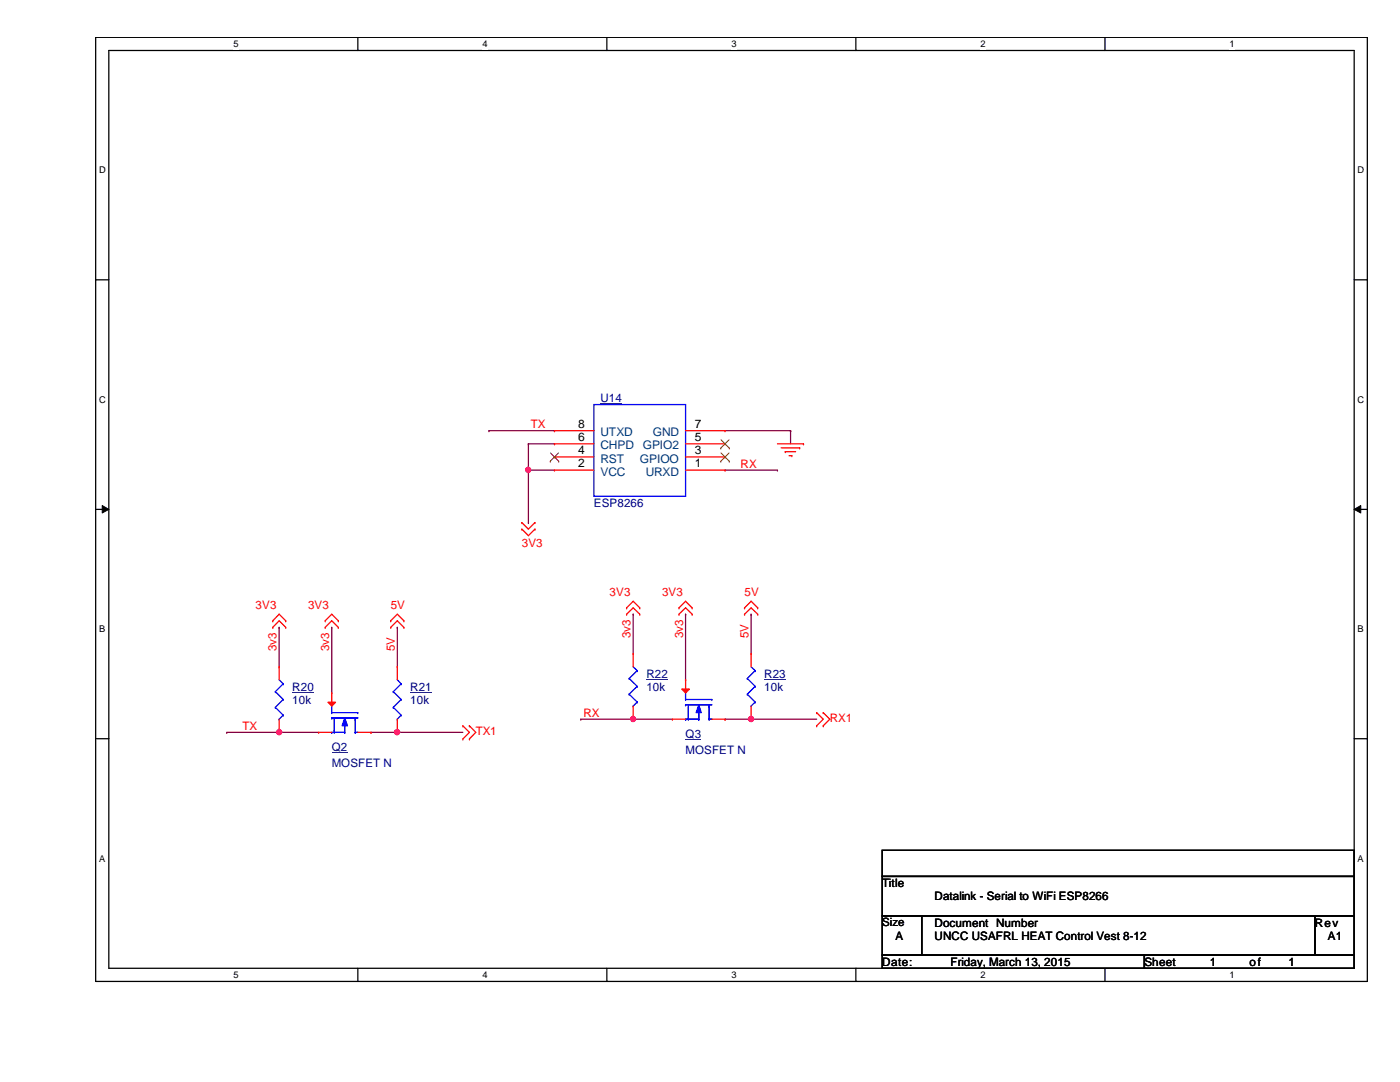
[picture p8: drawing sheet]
<svg xmlns="http://www.w3.org/2000/svg" width="279mm" height="216mm" viewBox="0 0 279 216" stroke-linecap="round" stroke-linejoin="round" font-family="sans-serif">
<path d="M19.1 7.5h253.8v188.3h-253.8zM21.7 10.1h248.6v183.1h-248.6z" fill="none" stroke="#000" stroke-width=".25"/>
<g fill="#fff">
<path d="M46.6 7.7h1v2.1h-1z"/>
<path d="M46.6 193.5h1v2.1h-1z"/>
</g>
<path d="M71.4 7.5v2.6M71.4 193.2v2.6" fill="none" stroke="#000" stroke-width=".25"/>
<g fill="#fff">
<path d="M96.3 7.7h1v2.1h-1z"/>
<path d="M96.3 193.5h1v2.1h-1z"/>
</g>
<path d="M121.1 7.5v2.6M121.1 193.2v2.6" fill="none" stroke="#000" stroke-width=".25"/>
<g fill="#fff">
<path d="M146 7.7h1v2.1h-1z"/>
<path d="M146 193.5h1v2.1h-1z"/>
</g>
<path d="M170.8 7.5v2.6M170.8 193.2v2.6" fill="none" stroke="#000" stroke-width=".25"/>
<g fill="#fff">
<path d="M195.7 7.7h1v2.1h-1z"/>
<path d="M195.7 193.5h1v2.1h-1z"/>
</g>
<path d="M220.5 7.5v2.6M220.5 193.2v2.6" fill="none" stroke="#000" stroke-width=".25"/>
<g fill="#fff">
<path d="M245.4 7.7h1v2.1h-1z"/>
<path d="M245.4 193.5h1v2.1h-1z"/>
<path d="M19.8 32.9h1.3v2.1h-1.3z"/>
<path d="M270.9 32.9h1.3v2.1h-1.3z"/>
<path d="M19.8 78.7h1.3v2.1h-1.3z"/>
<path d="M270.9 78.7h1.3v2.1h-1.3z"/>
</g>
<path d="M19.1 55.8h2.6M270.3 55.8h2.6" fill="none" stroke="#000" stroke-width=".25"/>
<g fill="#fff">
<path d="M19.8 124.5h1.2v2.1h-1.2z"/>
<path d="M270.9 124.5h1.3v2.1h-1.3z"/>
</g>
<path d="M19.1 101.6h2.6M270.3 101.6h2.6" fill="none" stroke="#000" stroke-width=".25"/>
<path d="M20.4 100.9l1.3 .7-1.3 .8zM270.3 101.6l1.3-.7v1.5z" fill="#000"/>
<path d="M20.4 100.9l1.3 .7-1.3 .8zM270.3 101.6l1.3-.7v1.5z" fill="none" stroke="#000" stroke-width=".2"/>
<g fill="#fff">
<path d="M19.8 170.3h1.2v2h-1.2z"/>
<path d="M270.9 170.3h1.3v2h-1.3z"/>
</g>
<path d="M19.1 147.4h2.6M270.3 147.4h2.6" fill="none" stroke="#000" stroke-width=".25"/>
<path d="M105.5 93.8h.1M105.5 93.8h5.2M105.5 93.8v10.5M105.5 104.3h.1" fill="none" stroke="#800040" stroke-width=".25"/>
<circle cx="105.4" cy="93.8" r=".51" fill="#f0f"/>
<circle cx="105.4" cy="93.8" r=".51" fill="none" stroke="#f0f" stroke-width=".25"/>
<g fill="none" stroke="#800040" stroke-width=".25">
<path d="M97.6 85.9h.1M97.6 85.9h13.1M105.5 88.6h.1M105.5 93.8h.1M105.5 88.6h5.2M105.5 88.6v5.2M144.7 93.8h10.5M144.7 85.9h13.1M155.2 93.8h.1M157.8 85.9h.1M157.8 85.9v2.7M45.3 146.1h.1"/>
<path d="M45.3 146.1h10.4"/>
</g>
<circle cx="55.7" cy="146.1" r=".51" fill="#f0f"/>
<circle cx="55.7" cy="146.1" r=".51" fill="none" stroke="#f0f" stroke-width=".25"/>
<path d="M79.3 146.1h.1M79.3 146.1h13.1" fill="none" stroke="#800040" stroke-width=".25"/>
<circle cx="79.2" cy="146.1" r=".51" fill="#f0f"/>
<circle cx="79.2" cy="146.1" r=".51" fill="none" stroke="#f0f" stroke-width=".25"/>
<path d="M55.7 125.2h.1M55.7 125.2v7.9M66.2 125.2h.1M66.2 125.2v13.1M79.3 125.2h.1M79.3 125.2v7.9M55.7 146.1h.1M55.7 146.1h7.9M74 146.1h.1M74 146.1h5.3M115.9 143.5h.1M115.9 143.5h10.5" fill="none" stroke="#800040" stroke-width=".25"/>
<circle cx="126.3" cy="143.5" r=".5" fill="#f0f"/>
<circle cx="126.3" cy="143.5" r=".5" fill="none" stroke="#f0f" stroke-width=".25"/>
<path d="M126.4 143.5h.1M126.4 143.5h7.8M144.7 143.5h.1M144.7 143.5h18.3M149.9 143.5h.1" fill="none" stroke="#800040" stroke-width=".25"/>
<circle cx="149.9" cy="143.5" r=".51" fill="#f0f"/>
<circle cx="149.9" cy="143.5" r=".51" fill="none" stroke="#f0f" stroke-width=".25"/>
<path d="M126.4 122.6h.1M126.4 122.6v7.8M136.8 122.6h.1M136.8 122.6v13M149.9 122.6h.1M149.9 122.6v7.8" fill="none" stroke="#800040" stroke-width=".25"/>
<g fill="none" stroke="#f00" stroke-width=".25">
<path d="M155.2 88.6h5.2M155.9 89.4h3.7M156.7 90.1h.1M156.7 90.1h2.1M157.5 90.9h.5M158 90.9h.1M159.6 89.4h.1M160.4 88.6h.1M104.1 105.6h.1M104.1 104.3h.1M104.1 105.6l1.4 1.3 1.3-1.3M104.1 104.3l1.4 1.3 1.3-1.3"/>
<path d="M106.8 105.6h.1M106.8 104.3h.1M54.4 123.9h.1M54.4 125.2h.1M54.4 123.9l1.3-1.3 1.3 1.3M54.4 125.2l1.3-1.3 1.3 1.3M55.7 133.1h.1M55.7 133.1v2.5M57 123.9h.1M57 125.2h.1M64.9 123.9h.1M64.9 125.2h.1"/>
<path d="M64.9 123.9l1.3-1.3 1.3 1.3M64.9 125.2l1.3-1.3 1.3 1.3M67.5 123.9h.1M67.5 125.2h.1M78 123.9h.1M78 125.2h.1M78 123.9l1.3-1.3 1.3 1.3M78 125.2l1.3-1.3 1.3 1.3M80.6 123.9h.1M80.6 125.2h.1M125.1 121.3h.1M125.1 122.6h.1"/>
<path d="M125.1 121.3l1.3-1.3 1.3 1.3M125.1 122.6l1.3-1.3 1.3 1.3M127.7 121.3h.1M127.7 122.6h.1M135.5 121.3h.1M135.5 122.6h.1M135.5 121.3l1.3-1.3 1.3 1.3M135.5 122.6l1.3-1.3 1.3 1.3M138.1 121.3h.1M138.1 122.6h.1M148.6 121.3h.1M148.6 122.6h.1"/>
<path d="M148.6 121.3l1.3-1.3 1.3 1.3M148.6 122.6l1.3-1.3 1.3 1.3M151.2 121.3h.1M151.2 122.6h.1M55.7 146.1h.1M55.7 143.5v2.6M92.4 147.4h.1M92.4 144.8h.1M92.4 144.8l1.3 1.3-1.3 1.3M93.7 147.4h.1M93.7 144.8h.1M93.7 144.8l1.3 1.3-1.3 1.3"/>
<path d="M163 144.8h.1M163 142.2h.1M163 142.2l1.3 1.3-1.3 1.3M164.3 144.8h.1M164.3 142.2h.1M164.3 142.2l1.3 1.3-1.3 1.3"/>
</g>
<path d="M176.1 169.7h94.2v5.2h-94.2zM176.1 174.9h94.2v7.9h-94.2zM176.1 182.8h7.8v7.8h-7.8zM176.1 190.6h52.3v2.6h-52.3zM183.9 182.8h78.5v7.8h-78.5zM228.4 190.6h41.9v2.6h-41.9zM262.4 182.8h7.9v7.8h-7.9z" fill="none" stroke="#000" stroke-width=".25"/>
<g fill="none" stroke="#00f" stroke-width=".25">
<path d="M54.9 138h.1M54.9 138l1.6 1.6M55.7 135.6l.8 .8M56.5 136.4h.1M56.5 139.6h.1M56.5 136.4l-1.6 1.6M56.5 139.6l-1.6 1.5M54.9 141.1h.1M54.9 141.1l1.6 1.6M55.7 143.5h.1M56.5 142.7h.1M56.5 142.7l-.8 .8"/>
<path d="M66.2 143.3h.1M66.2 146.1h.1M66.2 142.2h.1M66.2 143.3h5.2M66.2 146.1h2.6M66.2 140.9v1.3M66.2 142.2h5.2M66.7 145.8h.1M66.7 146.1h.1M66.7 143.3v2.8M68.8 146.1h.1M68.8 144.6v1.5"/>
<path d="M70.9 146.1h.1M70.9 143.5h.1M70.9 143.3h.1M70.9 146.1h.5M70.9 143.3v2.8M71.4 142.2h.1"/>
</g>
<path d="M58.3 138.1h4.4" fill="none" stroke="#000080" stroke-width=".2"/>
<path d="M68.8 143.3l.5 1.5h-1z" fill="#00f"/>
<path d="M68.8 143.3l.5 1.5h-1z" fill="none" stroke="#00f" stroke-width=".25"/>
<path d="M66.2 150.2h3.1" fill="none" stroke="#000080" stroke-width=".2"/>
<path d="M65.4 140.1h1.6l-.8 .8z" fill="#f00"/>
<g fill="none" stroke="#f00" stroke-width=".25">
<path d="M66.2 138.3h.1M66.2 138.3v2.6M79.3 133.1h.1M79.3 133.1v2.5M126.4 130.4h.1M126.4 130.4v2.7M63.6 146.1h.1M63.6 146.1h2.6M65.4 140.1h1.6l-.8 .8zM71.4 146.1h2.6M74 146.1h.1M79.3 146.1h.1"/>
<path d="M79.3 143.5v2.6M126.4 143.5h.1M126.4 140.9v2.6"/>
</g>
<g fill="none" stroke="#00f" stroke-width=".25">
<path d="M78.5 138h.1M78.5 138l1.6 1.6M79.3 135.6l.8 .8M80.1 136.4h.1M80.1 139.6h.1M80.1 136.4l-1.6 1.6M80.1 139.6l-1.6 1.5M125.6 135.4h.1M125.6 138.5h.1M125.6 135.4l1.6 1.5M125.6 138.5l1.6 1.6M126.4 133.1l.8 .7"/>
<path d="M127.2 133.8h.1M127.2 136.9h.1M127.2 133.8l-1.6 1.6M127.2 136.9l-1.6 1.6M136.8 139.6h.1M136.8 138.3v1.3M136.8 139.6h5.3M142.1 139.6h.1M78.5 141.1h.1M78.5 141.1l1.6 1.6M79.3 143.5h.1M80.1 142.7h.1"/>
<path d="M80.1 142.7l-.8 .8M126.4 140.9h.1M127.2 140.1h.1M127.2 140.1l-.8 .8M136.8 140.6h.1M136.8 143.5h.1M136.8 140.6h5.3M136.8 143.5h2.6M137.4 143.3h.1M137.4 143.5h.1M137.4 140.6v2.9M139.4 143.5h.1"/>
<path d="M139.4 141.9v1.6M141.5 143.5h.1M141.5 140.9h.1M141.5 140.6h.1M141.5 143.5h.6M141.5 140.6v2.9"/>
</g>
<path d="M81.9 138.1h4.3M129 135.6h4.3" fill="none" stroke="#000080" stroke-width=".2"/>
<path d="M139.4 140.6l.6 1.6h-1.1z" fill="#00f"/>
<path d="M139.4 140.6l.6 1.6h-1.1z" fill="none" stroke="#00f" stroke-width=".25"/>
<path d="M136.8 147.6h3.2" fill="none" stroke="#000080" stroke-width=".2"/>
<path d="M136.1 137.5h1.5l-.8 .8z" fill="#f00"/>
<g fill="none" stroke="#f00" stroke-width=".25">
<path d="M110.7 85.9h.1M110.7 88.6h.1M110.7 91.2h.1M110.7 93.8h.1M110.7 85.9h7.8M110.7 88.6h7.8M110.7 91.2h7.8M110.7 93.8h7.8M136.8 85.9h7.9M136.8 88.6h7.9M136.8 91.2h7.9M136.8 93.8h7.9"/>
<path d="M144.7 85.9h.1M144.7 88.6h.1M144.7 91.2h.1M144.7 93.8h.1M136.1 137.5h1.5l-.8 .8zM136.8 135.6h.1M136.8 135.6v2.7M149.9 130.4h.1M149.9 130.4v2.7M134.2 143.5h.1M134.2 143.5h2.6M142.1 143.5h2.6"/>
<path d="M144.7 143.5h.1M149.9 143.5h.1M149.9 140.9v2.6"/>
</g>
<g fill="none" stroke="#00f" stroke-width=".25">
<path d="M118.5 80.7h18.3v18.3h-18.3zM149.1 135.4h.1M149.1 138.5h.1M149.1 135.4l1.6 1.5M149.1 138.5l1.6 1.6M149.9 133.1l.8 .7M150.7 133.8h.1M150.7 136.9h.1M150.7 133.8l-1.6 1.6M150.7 136.9l-1.6 1.6M149.9 140.9h.1M150.7 140.1h.1"/>
<path d="M150.7 140.1l-.8 .8"/>
</g>
<path d="M119.8 80.6h4.4M152.5 135.6h4.3" fill="none" stroke="#000080" stroke-width=".2"/>
<path d="M109.8 92h.1M109.9 90.4l1.6 1.6M111.5 90.4l-1.7 1.6M111.5 92h.1M143.8 89.4h.1M143.8 92h.1M143.9 87.8l1.6 1.6M143.9 90.4l1.6 1.6M145.5 87.8l-1.7 1.6M145.5 90.4l-1.7 1.6M145.5 89.4h.1M145.5 92h.1" fill="none" stroke="#804000" stroke-width=".2"/>
<circle cx="105.4" cy="93.8" r=".51" fill="#f0f"/>
<circle cx="105.4" cy="93.8" r=".51" fill="none" stroke="#f0f" stroke-width=".25"/>
<circle cx="55.7" cy="146.1" r=".51" fill="#f0f"/>
<circle cx="55.7" cy="146.1" r=".51" fill="none" stroke="#f0f" stroke-width=".25"/>
<circle cx="79.2" cy="146.1" r=".51" fill="#f0f"/>
<circle cx="79.2" cy="146.1" r=".51" fill="none" stroke="#f0f" stroke-width=".25"/>
<circle cx="126.3" cy="143.5" r=".5" fill="#f0f"/>
<circle cx="126.3" cy="143.5" r=".5" fill="none" stroke="#f0f" stroke-width=".25"/>
<circle cx="149.9" cy="143.5" r=".51" fill="#f0f"/>
<circle cx="149.9" cy="143.5" r=".51" fill="none" stroke="#f0f" stroke-width=".25"/>
<g font-size="2.4">
<text x="115.4" y="85.4">8</text>
<text x="115.4" y="88">6</text>
<text x="138.6" y="85.4">7</text>
<text x="138.6" y="88">5</text>
<text x="115.4" y="90.6">4</text>
<text x="115.4" y="93.3">2</text>
<text x="138.6" y="90.6">3</text>
<text x="138.6" y="93.3">1</text>
</g>
<g font-size="2.4" fill="#004080">
<text x="119.8" y="87">UTXD</text>
<text x="119.8" y="89.7">CHPD</text>
<text x="128.3" y="89.7">GPIO2</text>
<text x="130.3" y="87">GND</text>
<text x="119.8" y="92.3">RST</text>
<text x="119.8" y="94.9">VCC</text>
<text x="127.7" y="92.3">GPIOO</text>
<text x="128.9" y="94.9">URXD</text>
</g>
<g font-size="2.3" fill="#000080">
<text x="119.8" y="80.3">U14</text>
<text x="118.5" y="101.2">ESP8266</text>
<text x="58.3" y="137.8">R20</text>
<text x="81.9" y="137.8">R21</text>
<text x="129" y="135.2">R22</text>
<text x="129" y="137.8">10k</text>
<text x="152.5" y="135.2">R23</text>
<text x="152.5" y="137.8">10k</text>
<text x="58.3" y="140.4">10k</text>
<text x="81.9" y="140.4">10k</text>
<text x="66.2" y="149.9">Q2</text>
<text x="136.8" y="147.2">Q3</text>
<text x="66.2" y="153">MOSFET N</text>
<text x="136.8" y="150.4">MOSFET N</text>
</g>
<g font-size="2.3" fill="#f00">
<text x="106" y="85.4">TX</text>
<text x="147.8" y="93.3">RX</text>
<text x="104.1" y="109.1">3V3</text>
<text x="121.7" y="119">3V3</text>
<text x="132.1" y="119">3V3</text>
<text x="148.6" y="119">5V</text>
<text x="51" y="121.6">3V3</text>
<text x="61.5" y="121.6">3V3</text>
<text x="78" y="121.6">5V</text>
<text x="55.2" y="129.9" transform="rotate(-90 55.2 129.9)">3v3</text>
<text x="65.7" y="129.9" transform="rotate(-90 65.7 129.9)">3v3</text>
<text x="78.8" y="129.9" transform="rotate(-90 78.8 129.9)">5V</text>
<text x="125.9" y="127.3" transform="rotate(-90 125.9 127.3)">3v3</text>
<text x="136.3" y="127.3" transform="rotate(-90 136.3 127.3)">3v3</text>
<text x="149.4" y="127.3" transform="rotate(-90 149.4 127.3)">5V</text>
<text x="116.4" y="143">RX</text>
<text x="48.4" y="145.6">TX</text>
<text x="95" y="146.7">TX1</text>
<text x="165.6" y="144.1">RX1</text>
</g>
<g font-size="2.3">
<text x="176.1" y="177">Title</text>
<text x="186.5" y="179.7">Datalink - Serial to WiFi ESP8266</text>
<text x="176.1" y="184.8">Size</text>
<text x="186.5" y="184.9">Document Number</text>
<text x="262.4" y="184.9">Rev</text>
<text x="178.7" y="187.5">A</text>
<text x="186.5" y="187.5">UNCC USAFRL HEAT Control Vest 8-12</text>
<text x="265" y="187.5">A1</text>
<text x="176.1" y="192.7">Date:</text>
<text x="189.7" y="192.7">Friday, March 13, 2015</text>
<text x="228.4" y="192.7">Sheet</text>
<text x="241.5" y="192.7">1</text>
<text x="249.3" y="192.7">o f</text>
<text x="257.2" y="192.7">1</text>
</g>
<g font-size="1.9">
<text x="46.6" y="9.4">5</text>
<text x="96.3" y="9.4">4</text>
<text x="146" y="9.4">3</text>
<text x="195.7" y="9.4">2</text>
<text x="245.4" y="9.4">1</text>
<text x="19.8" y="34.6">D</text>
<text x="270.9" y="34.6">D</text>
<text x="19.8" y="80.3">C</text>
<text x="270.9" y="80.3">C</text>
<text x="19.8" y="126.2">B</text>
<text x="270.9" y="126.2">B</text>
<text x="19.8" y="171.9">A</text>
<text x="270.9" y="171.9">A</text>
<text x="46.6" y="195.2">5</text>
<text x="96.3" y="195.2">4</text>
<text x="146" y="195.2">3</text>
<text x="195.7" y="195.2">2</text>
<text x="245.4" y="195.2">1</text>
</g>
</svg>
